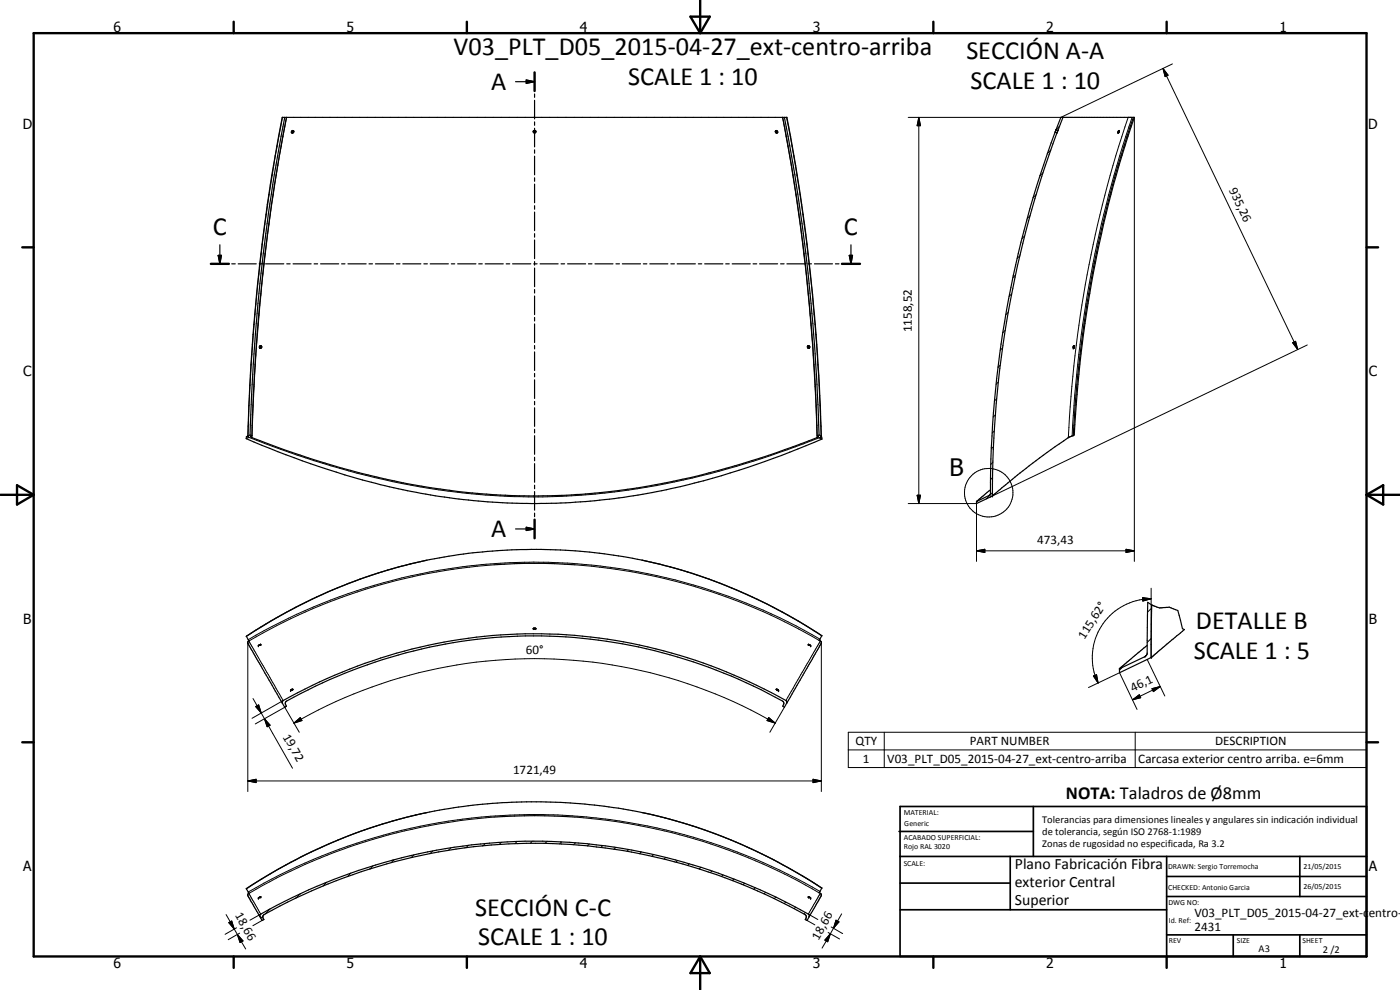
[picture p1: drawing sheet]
<svg xmlns="http://www.w3.org/2000/svg" width="420mm" height="297mm" viewBox="0 0 420 297" stroke-linecap="round" stroke-linejoin="round" font-family="sans-serif">
<g fill="none" stroke="#000" stroke-width=".35">
<path d="M85.5 35.2a573.3 573.3 0 0 0-10.5 95.3M86 35.2a570.4 570.4 0 0 0-10.4 95.5M87.4 39.7h.1M87.6 39.7h-.1M87.8 39.2a.38 .38 0 0 0-.4 .3 .38 .38 0 0 0 .4 .4l.4-.3-.2-.4M87.8 39.2h.1M87.8 39.4l-.2 .3M87.9 39.4h-.1M87.9 39.2v.2M87.9 39.2h.1M88 39.8l-.1 .1M154.7 24.5h5.7"/>
<path d="M157.9 24l2.5 .5-2.5 .5zM160.1 39.4l.3 .3 .4-.3M160.2 39.8h.1M160.4 21.7v5.6M160.4 28.2v1M160.4 30.1v5.6M160.4 36.6v1M160.4 38.5v5.6M160.6 39.2h.1M160.7 39.8h.1M160.8 39.4a.43 .43 0 0 0-.4-.3 .43 .43 0 0 0-.3 .2v.5h.6M160.8 39.4l-.1 .4"/>
<path d="M232.8 39.2h.1M232.8 39.8h.1M232.9 39.2h.1M232.9 39.2v.2M232.9 39.4h.1M232.9 39.9h.1M232.9 39.2l-.2 .2 .2 .5M233 39.4l.3 .3M233 39.2l.4 .5M233.2 39.2v.1M233.3 39.7h.1M233.4 39.7l-.4 .2"/>
<path d="M234.9 35.2a580.3 580.3 0 0 1 10.4 95.5M235.4 35.2a589.4 589.4 0 0 1 10.4 95.3M316.6 39.7l.6 .2M316.6 39.7a305.6 305.6 0 0 0-11 36.4 319.6 319.6 0 0 0-8.5 72.4l-4 2M316.7 39.6l-.1 .1M316.7 39.6h.1M316.9 38.9l1.5-3.7h22a345.7 345.7 0 0 0-18 95.3l-.3 .2M316.9 38.9l.6 .2M316.9 38.9l-.2 .7M316.9 38.9h.1M317.2 39.9h.1M317.2 39.9a310.9 310.9 0 0 0-19.4 108.9"/>
<path d="M317.5 39.1h.1M317.5 39.1l-.3 .8M319 35.2l-1.5 3.9M335.6 39.4h.1M335.8 39.2h.1M335.8 39.2l-.2 .2M335.9 39.2v.3l-.3 .4h-.1l.1-.5M335.9 39.6v.1M340.1 35.2a348.6 348.6 0 0 0-18 95.5M160.4 45v1M160.4 46.9v5.6M160.4 53.3v1.1"/>
<path d="M160.4 55.2v5.6M63.3 79.2h5.4M65.5 76.6h1l-.5 2.6zM66 73.4v5.8M69.5 79.2h1.1M71.5 79.2h5.4M77.8 79.2h1.1M79.7 79.2h5.5M86.1 79.2h1M88 79.2h5.4M94.3 79.2h1M96.2 79.2h5.4"/>
<path d="M102.5 79.2h1M104.4 79.2h5.5M110.7 79.2h1.1M112.7 79.2h5.4M118.9 79.2h1.1M120.9 79.2h5.4M127.2 79.2h1.1M129.1 79.2h5.5M135.5 79.2h1M137.4 79.2h5.4M143.7 79.2h1M145.6 79.2h5.4"/>
<path d="M151.9 79.2h1.1M153.8 79.2h5.5M160.2 79.2h1M160.4 61.7v1.1M160.4 63.6v5.6M160.4 70.1v1.1M160.4 72v5.6M160.4 78.5v1M162.1 79.2h5.4M168.4 79.2h1M170.3 79.2h5.5M176.6 79.2h1.1"/>
<path d="M178.6 79.2h5.4M184.9 79.2h1M186.8 79.2h5.4M193.1 79.2h1M195 79.2h5.4M201.3 79.2h1.1M203.2 79.2h5.5M209.6 79.2h1M211.5 79.2h5.4M217.8 79.2h1.1M219.7 79.2h5.5M226 79.2h1.1"/>
<path d="M228 79.2h5.4M234.3 79.2h1M236.2 79.2h5.4M242.5 79.2h1M244.4 79.2h5.4M250.7 79.2h1.1M252.7 79.2h5.4M254.9 76.6h1l-.5 2.6zM255.4 73.4v5.8M160.4 80.4v5.6M160.4 86.9v1M160.4 88.8v5.6"/>
<path d="M160.4 95.2v1.1M160.4 97.2v5.6M77.9 104.4l.1 .1M78 104.5h.1M78.1 104.4h-.1M78.1 103.7l.2 .4-.4 .3M78.4 103.8l-.1-.1a.44 .44 0 0 0-.4 .3 .44 .44 0 0 0 0 .4M78.4 103.8h.1M78.4 103.8l.1 .1M78.5 103.9h.1M78.5 103.9v.4l-.4 .2M160.4 103.7v1"/>
<path d="M160.4 105.6v5.6M160.4 112.1v1M160.4 114v5.5M242.5 103.8h.1M242.5 104.4h.1M242.7 103.7l-.1 .4 .3 .3M243 104v.1M322.1 104.3v.1M322.4 103.8l-.1 .7-.2-.6M322.4 103.8l-.3 .3M322.4 103.8h.1M322.4 103.9h.1"/>
<path d="M73.9 131.6a229.9 229.9 0 0 0 62.4 18 196 196 0 0 0 90.7-10.2l7.6-2.7 12.1-5M74.4 130.9l.1-3a586.9 586.9 0 0 1 3.8-51.7l2.8-20.7 3.6-20.3h151.5a585.3 585.3 0 0 1 10.3 95.7M74.4 130.8l-.5 .2v.6M75 130.5l-.6 .4 .3 .3-.8 .4M75 130.5l.6 .2M75.6 130.7l-.3 .4a252.6 252.6 0 0 0 54 15.2l8.3 1.2 8.4 .8a206.8 206.8 0 0 0 79.6-10.1l7.5-2.4 12-4.4a.35 .35 0 0 0 .4-.1 .35 .35 0 0 0 0-.5l-.2-.1M160.4 120.4v1.1M160.4 122.3v5.6M160.4 128.8v1.1M160.4 130.7v5.6M160.4 137.2v1.1M160.4 139.1v5.6"/>
<path d="M245.8 130.5l.7 .4M245.8 130.5l-.5 .2M246.5 131.1l-.6 .3 .8 .3M246.5 131.1l.2 .6M246.5 130.9v.2M246.5 131h.1M322.1 130.7l-.8 .3a199.3 199.3 0 0 0-20.6 15.3l-2.8 2.5M154.7 158.7h5.7M157.9 158.2l2.5 .5-2.5 .5zM160.4 145.6v1M160.4 147.5v5.6M160.4 154v1"/>
<path d="M160.4 155.9v5.6M297.3 147l-4.2 3.5M297.8 148.8h.1M297.8 148.8l-4.7 2.3v-.6M98.8 177.5a164.6 164.6 0 0 0-24.9 13.4M106.3 174.4a143.5 143.5 0 0 0-19 8.6M128.2 168.1l-3.4 .7a148.5 148.5 0 0 0-23.4 7.6M148.3 169.5a163.2 163.2 0 0 1 24.2 0M192.7 168.1l3.3 .7a151.8 151.8 0 0 1 32.8 11.8M192.7 168.1l4.2 .9M192.7 168.1a150.3 150.3 0 0 0-18.6-2.7l-1.5-.1a170.3 170.3 0 0 0-26.3 .1 149.5 149.5 0 0 0-39.6 8.9M197.8 169.2l5 1.4 8.4 2.6"/>
<path d="M211.7 173.4l2.7 1M214.5 174.4a158.5 158.5 0 0 1 32.2 16.4h-.1M73.9 190.9l.8 1.4M74.6 192.2h.1M74.7 192.3h-.1a.86 .86 0 0 0 .1 1.4l10.1 17.4M74.7 192.3h.1M77.5 193.7h.1M77.6 193.7l.7-.4zM78.1 193.4h-.1M86 183.7l-12.1 7.2M160.7 188.5h.1M160.8 188.6h.1"/>
<path d="M160.8 188.6h-.7l.1 .1 .6-.1M229.8 181.1l9.8 5.3 7 4.4M242.8 193.4h.1M242.9 193.5l-.3-.2 .7 .4M242.9 193.5h.1M242.9 193.5l.3 .2M243 193.6h.1M243.1 193.7h.1M243.2 193.7h.1M245.9 192.1a.88 .88 0 0 1 .6 .7 .88 .88 0 0 1-.4 .9l-10.1 17.4M245.9 192.1l-.1 .1M245.9 191.9v.1"/>
<path d="M246.6 190.8l-.7 1.3M344.3 193.6l-8.2 6.9M345.5 197.3h.1M345.6 181.5l.4 .2a6.6 6.6 0 0 0 4.9 .5l2.6 1 1.4 5.4 .6 .3-9.9 8.3-9.6 4.6-.1-1.1M345.6 181.5l-1.1-.8-.2 15.4-.2 .5-.5 .4-7.7 3.7M345.6 181.5l-.1 15.8M84.8 211.1l.7 1.1 .5-.3a.93 .93 0 0 1 0-1.5 156.5 156.5 0 0 1 52.4-18 151.6 151.6 0 0 1 96.7 18.2l.1 .6-.3 .7 .5 .3 .6-1.1M84.8 211.1l-.1-.6a151 151 0 0 1 151.4 0l-.1 .6M87.2 207.1l.4-.3h.3l-.3 .3zM87.4 206.9h.1M87.7 207.1h.1M87.8 206.8h.1"/>
<path d="M87.9 206.8v.1M232.9 206.8l.8 .4-.5-.1zM232.9 206.9h.1M233.1 206.8h.1M233.1 207.1h.1M233.3 207.1l.1 .1M233.4 206.9h.1M335.9 200.7h.1M336 200.6v.1M336.1 200.5l-.1 .1M96.6 254.1a152.5 152.5 0 0 0-22.7 12.6M98.8 253.2a159.4 159.4 0 0 0-24.9 13.5"/>
<path d="M101.4 252.1l-3.2 1.3M104.7 250.7l-1.6 .7M110.8 248.5l-9.4 3.6M123.3 244.9l-8.4 2.3-8.6 2.9M128.2 243.8l-3.4 .7M148.3 245.2a174 174 0 0 1 24.2 0M192.7 243.8l5.1 1.1M199.5 245.4l3.3 .9a150.5 150.5 0 0 1 24.5 9.2M199.6 245.4a160.5 160.5 0 0 0-51.8-4.4 149.7 149.7 0 0 0-36.5 7.4M201 245.8a154.1 154.1 0 0 1 26.3 9.8M227.3 255.6a176.2 176.2 0 0 1 19.4 10.8l-.1 .1M227.3 255.5l1.5 .8"/>
<path d="M229.8 256.8l7.4 3.9 9.4 5.8M73.9 266.7l.8 1.3M74.6 267.9h.1M74.7 268a.85 .85 0 0 0 .1 1.5l3.3 5.6M74.7 268v.1M77.5 269.4v.1M77.5 269.5h.1M77.6 269.4h.1M77.7 269.4l-.1 .1M78.1 275.1v-.7a164.7 164.7 0 0 1 164.8 .1l-.1 .6M78.1 275.1l.5 1.1 .6-.3a.9 .9 0 0 1 .1-1.5 164.1 164.1 0 0 1 162.6 .3l.1 .7-.3 .5 .5 .3 .6-1.1M78.1 269.2l.2-.1-.8 .3"/>
<path d="M78.1 269.1l-.4 .3M242.9 269.2l.3 .2M242.9 269.3l-.3-.2 .4 .2M243 269.3v.1M243 269.4l.2 .1M243.2 269.4h.1M243.2 269.5h.1M243.3 269.4v.1M245.9 267.8a.88 .88 0 0 1 .6 .8 .88 .88 0 0 1-.4 .9l-3.3 5.6M245.9 267.8l-.1 .1M246.6 266.5l-.7 1.3"/>
<circle cx="242.7" cy="104.1" r=".37"/>
</g>
<g fill="none" stroke="#000" stroke-width=".3">
<path d="M351.9 19.2l-33.5 16M84.8 35.2a578.8 578.8 0 0 0-10.3 95.7M86 35.2a539.7 539.7 0 0 0-8.2 59.3 571.5 571.5 0 0 0-2.2 36.8M234.9 35.2a571.1 571.1 0 0 1 9 68.5l.9 15.3 .4 12.3M236 35.2a570.4 570.4 0 0 1 9.8 80.4l.6 15.3M272.6 35.2h46.4M275.7 35.2l.6 2.5h-1.1zM275.7 35.2v115.9M318 37.9l-1.1 1M338.6 35.2a350.2 350.2 0 0 0-18 96.1M339.8 35.2a343.2 343.2 0 0 0-18 95.6M340.4 35.2v133.2"/>
<path d="M349 20.5l1.6 2.1-.9 .4zM349 20.5l40.5 84.4M311 58.4l-.9 .9M313 51.8l-.9 .9M315.4 45l-1 1M306.1 76.8l-.8 .8M307.5 70.8l-.8 .8M309.1 64.7l-.8 .8M301.7 99.1l-.8 .7M302.6 93.7l-.8 .7M303.6 88.2l-.8 .7M304.7 82.5l-.7 .8"/>
<path d="M299.1 119.6l-.6 .7M299.6 114.6l-.7 .7M300.2 109.5l-.7 .7M300.9 104.4l-.7 .7M387.9 102.8l.9-.4 .7 2.5zM392.3 103.5l-95 45.6M74.7 131.2a239.4 239.4 0 0 0 79.6 17.8 214.3 214.3 0 0 0 74.5-11.5l17.1-6.1M298 138.7l-.7 .7M298.1 134.1l-.6 .6M298.4 129.3l-.6 .7M298.7 124.5l-.6 .6M272.6 151.1h20.5v17.3"/>
<path d="M275.2 148.6h1.1l-.6 2.5zM296.9 148.6h.1M297.1 148.5l-.2 .1M297.8 147.8l-1.8 1.9M297.9 143.3l-.6 .6M148.3 169.5a169.5 169.5 0 0 0-73.6 22.8M172.5 169.5a169.9 169.9 0 0 1 73.3 22.7M293.1 165.3l2.5-.5v1zM293.1 165.3h47.3M337.9 164.8l2.5 .5-2.5 .5zM342.9 179.3l2.6 .4-2.5 .6zM345.5 176.5v20.7"/>
<path d="M345.5 179.7a17.6 17.6 0 0 0-15.9 25.2M74.4 192.8v44.7M74.6 192.3l10.4 17.9-9.4 5.3M246.1 191.8a170.2 170.2 0 0 0-171.6 .1M246.2 192.3l-10.3 17.9M246.5 192.8v44.7M343.6 197h.1M343.7 196.9h.1M344.1 196.6l-.5 .4M344.3 197.9l5.3 10.9M345.5 191.6l-1.2 1.1M345.6 182.5l-1.2 1.2"/>
<path d="M75.9 209.6l2.5 4.3M76.7 212l.9-.5 .8 2.4zM78.4 213.9l1 1.7M79.4 215.6l1.7 2-.9 .5zM79.4 215.6l8.4 14.9M85.5 212.2l4.3 7.5M85.5 212.2l-8.9 5M86 211.9l-.5 .3M88.2 217l1.9-1.7 .5 .9zM88.2 217a144.5 144.5 0 0 1 144.5 0M230.7 215.3l2 1.7-2.5-.8zM235.4 212.2l-4.4 7.5"/>
<path d="M254.6 219.7h155.5v10.6h-155.5zM265.4 219.7v10.6M326.7 206.3l9.3-4.5 5.2 11.1M328.2 202.8l.9-.4 .5 2.5zM336.8 200.3l-.8 .8M339.9 210l2-1.6 .4 .9zM340.7 219.7v10.6M345.7 206.6l2.5-.6-2.1 1.5zM348.2 206l-8.3 4M74.4 234.3l2.5-.5v1zM74.4 234.3h172.1M244 233.8l2.5 .5-2.5 .5z"/>
<path d="M254.6 225h155.5M112 259.8l-1 .9M118.3 258l-.9 .8M124.2 256.5l-.8 .8M129.9 255.3l-.8 .8M135.3 254.4l-.7 .7M140.6 253.6l-.7 .7M145.6 253.1l-.7 .7M148.3 245.2a170.3 170.3 0 0 0-73.6 22.9M150.5 252.7l-.7 .7M155.2 252.5l-.7 .6M159.8 252.4l-.6 .6"/>
<path d="M164.2 252.4l-.6 .6M168.6 252.6l-.6 .6M172.5 245.2a169.1 169.1 0 0 1 73.3 22.7M172.8 252.9l-.6 .5M176.9 253.2l-.6 .6M180.9 253.7l-.5 .6M184.8 254.3l-.5 .5M188.7 254.9l-.5 .5M192.5 255.6l-.6 .6M196.2 256.4l-.5 .5M199.8 257.3l-.5 .5M203.4 258.2l-.6 .5"/>
<path d="M206.9 259.2l-.5 .5M67.8 274.4l2.5 4.4M68.7 276.8l.8-.4 .8 2.4zM70.3 278.8l.9 1.6M71 278.4l-3.4 1.9M71.9 280l-3.4 1.9M74.6 268l3.7 6.3-3.3 1.8M78.9 274.9l-.6 .6M79.2 275.9l-3.3 1.8M81.1 272.7l-1.5 1.5M90.1 268.2l-1.3 1.3M98 264.7l-1.1 1.2"/>
<path d="M105.3 262l-1 1M210.3 260.2l-.5 .5M213.7 261.3l-.5 .5M217 262.5l-.5 .5M220.3 263.7l-.5 .5M223.5 265l-.5 .5M226.6 266.3l-.4 .5M229.8 267.7l-.5 .5M232.8 269.2l-.4 .4M235.8 270.6l-.4 .5M238.8 272.2l-.5 .4M241.7 275.9l2.8 1.6"/>
<path d="M241.7 273.8l-.5 .4M246.1 267.5a170.4 170.4 0 0 0-171.6 .1M246.2 268l-3.6 6.3 2.8 1.6M248.5 279.8l3.5 1.9M249.5 278.1l3.4 2M250.1 278.5l-.9 1.7M250.9 276.1l.9 .5-1.7 1.9zM252.6 274.2l-2.5 4.3M71.2 280.4l1.7 1.9-.9 .5zM71.2 280.4l2.5 4.3M249.2 280.2l-.8 2.4-.8-.5zM249.2 280.2l-2.5 4.3"/>
<circle cx="296.7" cy="147.8" r="7.3"/>
</g>
<g fill="#000">
<circle cx="316.9" cy="38.9" r=".18"/>
<circle cx="322.1" cy="104.4" r=".18"/>
<circle cx="322.2" cy="103.8" r=".18"/>
<circle cx="293.1" cy="150.5" r=".18"/>
<circle cx="297.8" cy="148.8" r=".18"/>
<circle cx="77.5" cy="193.7" r=".18"/>
<circle cx="78.2" cy="193.3" r=".18"/>
<circle cx="78.3" cy="193.3" r=".18"/>
<circle cx="160.1" cy="188.6" r=".18"/>
<circle cx="160.1" cy="188.5" r=".18"/>
<circle cx="160.8" cy="188.6" r=".18"/>
<circle cx="242.6" cy="193.3" r=".18"/>
<circle cx="243.2" cy="193.7" r=".18"/>
<circle cx="243.3" cy="193.7" r=".18"/>
<circle cx="345.5" cy="197.3" r=".18"/>
<circle cx="345.6" cy="181.5" r=".18"/>
<circle cx="87.2" cy="207.2" r=".18"/>
<circle cx="87.8" cy="206.8" r=".18"/>
<circle cx="233.6" cy="207.2" r=".18"/>
<circle cx="233.7" cy="207.2" r=".18"/>
<circle cx="336" cy="200.7" r=".18"/>
<circle cx="77.5" cy="269.5" r=".18"/>
<circle cx="78.2" cy="269.1" r=".18"/>
<circle cx="78.3" cy="269.1" r=".18"/>
<circle cx="242.6" cy="269.1" r=".18"/>
<circle cx="243.2" cy="269.5" r=".18"/>
<circle cx="243.3" cy="269.5" r=".18"/>
</g>
<g fill="none" stroke="#000" stroke-width=".71">
<path d="M10.1 9.9h400v277.1h-400zM70.1 6.5v3.4M140.1 6.5v3.4M207.2 5h5.8l-2.9 4.9zM210.1 0v9.9M280.1 6.5v3.4M350.1 6.5v3.4M160.4 21.7v5.6M6.7 74.2h3.4M63.3 79.2h5.4M252.7 79.2h5.4M410.1 74.2h3.5"/>
<path d="M.1 148.5h10M5.1 145.6l5 2.9-5 2.9zM160.4 155.9v5.6M410.1 148.5h10M410.1 148.5l5-2.9v5.8zM6.7 222.7h3.4M410.1 222.7h3.5M70.1 287v3.4M140.1 287v3.4M210.1 287v10M210.1 287l2.9 5h-5.8zM280.1 287v3.4"/>
<path d="M350.1 287v3.4"/>
</g>
<g fill="none" stroke="#000" stroke-width=".51">
<path d="M269.8 249.5h40.3M270.1 242h140v45h-140zM270.1 257h140M303.2 257v16M310.1 242v15M350.1 257v30M390.1 257v12M270.1 265h33.1M270.1 273h80M350.1 269h60M350.1 263h60M350.1 280.5h60"/>
<path d="M370.1 280.5v6.5M390.1 280.5v6.5"/>
</g>
<g fill="#000">
<path d="M157.9 24l2.5 .5-2.5 .5zM275.7 35.2l.6 2.5h-1.1zM349 20.5l1.6 2.1-.9 .4zM65.5 76.6h1l-.5 2.6zM254.9 76.6h1l-.5 2.6zM387.9 102.8l.9-.4 .7 2.5zM157.9 158.2l2.5 .5-2.5 .5zM275.2 148.6h1.1l-.6 2.5zM293.1 165.3l2.5-.5v1zM337.9 164.8l2.5 .5-2.5 .5zM342.9 179.3l2.6 .4-2.5 .6zM76.7 212l.9-.5 .8 2.4z"/>
<path d="M79.4 215.6l1.7 2-.9 .5zM88.2 217l1.9-1.7 .5 .9zM230.7 215.3l2 1.7-2.5-.8zM328.2 202.8l.9-.4 .5 2.5zM339.9 210l2-1.6 .4 .9zM345.7 206.6l2.5-.6-2.1 1.5zM74.4 234.3l2.5-.5v1zM244 233.8l2.5 .5-2.5 .5zM68.7 276.8l.8-.4 .8 2.4zM250.9 276.1l.9 .5-1.7 1.9zM71.2 280.4l1.7 1.9-.9 .5zM249.2 280.2l-.8 2.4-.8-.5z"/>
</g>
<g font-size="7.9">
<text x="136.1" y="16.6">V03_PLT_D05_2015-04-27_ext-centro-arriba</text>
<text x="290" y="17.7">SECCIÓN A-A</text>
<text x="147.4" y="27">A</text>
<text x="188.5" y="25.6">SCALE 1 : 10</text>
<text x="291.2" y="26.8">SCALE 1 : 10</text>
<text x="63.9" y="70.6">C</text>
<text x="253.3" y="70.6">C</text>
<text x="147.4" y="161.2">A</text>
<text x="358.9" y="188.7">DETALLE B</text>
<text x="358.3" y="197.7">SCALE 1 : 5</text>
<text x="142.6" y="274.7">SECCIÓN C-C</text>
<text x="143.5" y="283.7">SCALE 1 : 10</text>
</g>
<text font-size="7.2" x="285" y="142.9">B</text>
<text font-size="5.5" x="319.9" y="239.8">NOTA: Taladros de Ø8mm</text>
<g font-size="4.7">
<text x="304.6" y="260.8">Plano Fabricación Fibra</text>
<text x="304.6" y="266.2">exterior Central</text>
<text x="304.6" y="271.6">Superior</text>
</g>
<g font-size="4.2">
<text x="34" y="9.6">6</text>
<text x="104" y="9.6">5</text>
<text x="174" y="9.6">4</text>
<text x="244" y="9.6">3</text>
<text x="314" y="9.6">2</text>
<text x="384" y="9.6">1</text>
<text x="6.8" y="38.7">D</text>
<text x="410.6" y="38.7">D</text>
<text x="7" y="112.9">C</text>
<text x="410.8" y="112.9">C</text>
<text x="7" y="187.1">B</text>
<text x="410.8" y="187.1">B</text>
<text x="7" y="261.4">A</text>
<text x="410.8" y="261.4">A</text>
<text x="34" y="290.4">6</text>
<text x="104" y="290.4">5</text>
<text x="174" y="290.4">4</text>
<text x="244" y="290.4">3</text>
<text x="314" y="290.4">2</text>
<text x="384" y="290.4">1</text>
</g>
<g font-size="3.9">
<text x="368.8" y="56.9" transform="rotate(64 368.8 56.9)">935,26</text>
<text x="273.7" y="99.7" transform="rotate(-90 273.7 99.7)">1158,52</text>
<text x="311.3" y="163.2">473,43</text>
<text x="157.8" y="196.1">60°</text>
<text x="325.5" y="192" transform="rotate(-58 325.5 192)">115,62°</text>
<text x="340" y="207.6" transform="rotate(-26 340 207.6)">46,1</text>
<text x="84.8" y="221" transform="rotate(60 84.8 221)">19,72</text>
<text x="256.7" y="223.6">QTY</text>
<text x="291.1" y="223.6">PART NUMBER</text>
<text x="364.7" y="223.6">DESCRIPTION</text>
<text x="154" y="232.2">1721,49</text>
<text x="259" y="228.9">1</text>
<text x="266.3" y="229">V03_PLT_D05_2015-04-27_ext-centro-arriba</text>
<text x="341.6" y="229">Carcasa exterior centro arriba. e=6mm</text>
<text x="70.4" y="274.7" transform="rotate(60 70.4 274.7)">18,66</text>
<text x="358.5" y="275.1">V03_PLT_D05_2015-04-27_ext-centro-</text>
<text x="358.5" y="279.4">2431</text>
<text x="245.6" y="282.2" transform="rotate(-60 245.6 282.2)">18,66</text>
</g>
<g font-size="3.1">
<text x="312.7" y="246.8">Tolerancias para dimensiones lineales y angulares sin indicación individual</text>
<text x="312.7" y="250.4">de tolerancia, según ISO 2768-1:1989</text>
<text x="312.7" y="254">Zonas de rugosidad no especificada, Ra 3.2</text>
<text x="377.7" y="285.6">A3</text>
<text x="397" y="285.9">2 /2</text>
</g>
<g font-size="2.4">
<text x="271.2" y="244.4">MATERIAL:</text>
<text x="271.3" y="252">ACABADO SUPERFICIAL:</text>
<text x="271.4" y="247.9">Generic</text>
<text x="271.3" y="254.6">Rojo RAL 3020</text>
<text x="271.2" y="259.7">SCALE:</text>
<text x="350.6" y="260.8">DRAWN: Sergio Torremocha</text>
<text x="391.2" y="260.6">21/05/2015</text>
<text x="350.6" y="267">CHECKED: Antonio Garcia</text>
<text x="391.2" y="266.7">26/05/2015</text>
<text x="350.6" y="271.4">DWG NO:</text>
<text x="350.8" y="276.9">Id. Ref:</text>
<text x="350.8" y="282.8">REV</text>
<text x="371.2" y="282.9">SIZE</text>
<text x="390.9" y="282.9">SHEET</text>
</g>
</svg>
